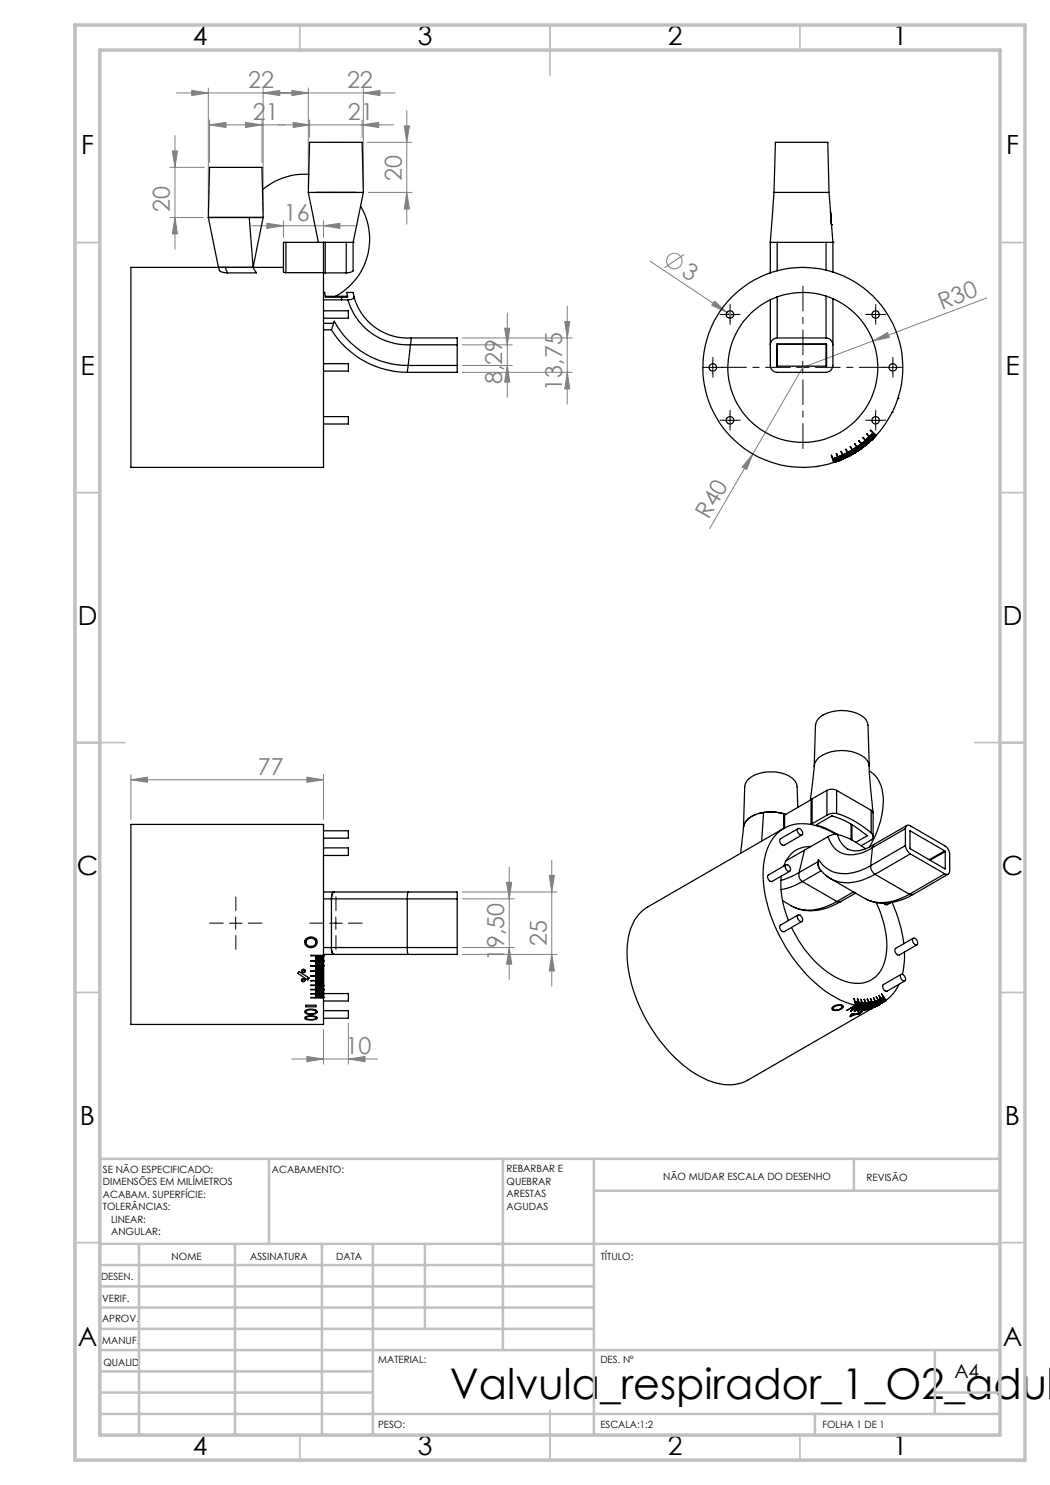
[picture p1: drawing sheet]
<svg xmlns="http://www.w3.org/2000/svg" width="210mm" height="297mm" viewBox="0 0 210 297" stroke-linecap="round" stroke-linejoin="round" font-family="sans-serif">
<g fill="none" stroke="#808080" stroke-width=".2">
<path d="M35.3 18.6h43.7M38.3 18.1l3.4 .5-3.4 .5zM41.7 17.6v24.9M52.6 18.6l3.4-.5v1zM52.6 17.6v24.9M58.4 18.1l3.3 .5-3.3 .5zM61.7 17.6v19.9M72.7 18.6l3.3-.5v1zM72.7 17.6v19.9M34 33.5h6.9M34.5 30.2h1l-.5 3.3zM35 27.1v22.7"/>
<path d="M41.9 25l3.3-.5v1zM41.9 24v8.5M49.1 24.5l3.3 .5-3.3 .5zM52.4 24v8.5M58.6 24.5l3.3 .5-3.3 .5zM61.9 24v3.5M72.4 25l3.3-.5v1zM72.4 24v3.5M73.4 28.5h9M73.7 38.5h8.7M78.8 25h-36.9M80.9 25.2h1l-.5 3.3z"/>
<path d="M81.4 38.5l.5 3.3h-1zM81.4 22.1v22.7M34 43.5h6.6M35 43.5l.5 3.3h-1zM50.3 45.2h20.7M53.4 44.7l3.3 .5-3.3 .5zM56.7 44.2v3.3M64.7 45.2l3.3-.5v1zM64.7 44.2v3.3M130 52.2l15.4 10.3M136.8 50.9l-3.9 2.6M197.4 59.6l-36.9 13.9-9.9 17.3"/>
<path d="M92.5 74.5h21.9M92.5 67.6h21.9M92.5 69h9.9M92.5 73.1h9.9M100.9 65.6h1.1l-.5 3.4zM101.5 73.1l.5 3.3h-1.1zM101.5 62.6v16.8M113 64.3h.9l-.4 3.3zM113.5 74.5l.4 3.3h-.9zM113.5 61.2v19.6M142.9 60.2l2.5 2.3-3.1-1.4zM145.4 62.5l1.2 .8"/>
<path d="M174.6 68.2l2.9-1.7 .4 1zM150.6 90.8l-1.3 3.1-.9-.5zM150.6 90.8l-8.7 14.9M26.2 156l3.3-.6v1.1zM26.2 154.9v9M26.2 156h38.5M61.4 155.4l3.3 .6-3.3 .5zM64.7 154.9v9M92.5 178.4h18.9M92.5 179.8h10.3M101.3 176.5h1l-.5 3.3zM101.8 173.4v22.5"/>
<path d="M109.9 175.1h1l-.6 3.3zM110.3 172v25.2M92.5 190.9h18.9M92.5 189.5h10.3M101.8 189.5l.5 3.3h-1zM110.3 190.9l.6 3.3h-1zM58.3 211.8h17.2M61.4 211.3l3.3 .5-3.3 .5zM64.7 205.9v6.9M69.7 211.8l3.3-.5v1zM69.7 204.6v8.2"/>
<circle cx="134.9" cy="52.2" r="1.56"/>
</g>
<path d="M158.1 73.5h-13.8M160.6 71v-13.8M160.6 76v13.7M163.1 73.5h13.7" fill="none" stroke="#000" stroke-width=".2" stroke-dasharray="15.2 1.3 1.3 1.3" stroke-dashoffset="10.3"/>
<g fill="none" stroke="#000" stroke-width=".2" stroke-dasharray="15.2 1.3 1.3 1.3">
<path d="M141.3 73.5h-.7M142.6 72.2v-.7M142.6 74.7v.8M143.8 73.5h.8M144.8 62.9h-.8M146 61.6v-.7M146 64.1v.8M147.3 62.9h.7M173.9 62.9h-.8M175.1 61.6v-.7M175.1 64.1v.8M176.4 62.9h.7"/>
<path d="M177.3 73.5h-.7M178.6 72.2v-.7M178.6 74.7v.8M179.8 73.5h.8M144.8 84h-.8M146 82.8v-.8M146 85.3v.7M147.3 84h.7M173.9 84h-.8M175.1 82.8v-.8M175.1 85.3v.7M176.4 84h.7"/>
<path d="M44.7 184.6h-2.8M47.2 182.1v-2.7M47.2 187.1v2.8M49.7 184.6h2.7M64.7 184.6h-2.8M67.2 182.1v-2.7M67.2 187.1v2.8M69.7 184.6h2.7"/>
</g>
<g fill="none" stroke="#000" stroke-width=".2">
<path d="M141.3 73.5h2.5M142.6 72.2v2.5M144.7 62.9h2.5M146 61.7v2.5M159.3 73.5h2.5M160.5 72.2v2.5M173.9 62.9h2.5M175.1 61.7v2.5M177.3 73.5h2.5M178.6 72.2v2.5M144.7 84.1h2.5M146 82.8v2.5"/>
<path d="M173.9 84.1h2.5M175.1 82.8v2.5M45.9 184.6h2.5M47.1 183.4v2.5M65.9 184.6h2.5M67.2 183.4v2.5"/>
</g>
<g fill="none" stroke="#c0c0c0" stroke-width=".35">
<path d="M60 5v5M110 5v10M160 5v5M15 48.5h5M200 48.5h5M15 98.5h5M200 98.5h5M15 148.5h10M195 148.5h10M15 198.5h5M200 198.5h5M15 248.5h5"/>
<path d="M200 248.5h5M60 287v5M110 282v10M160 287v5"/>
</g>
<g fill="none" stroke="#c0c0c0" stroke-width=".5">
<path d="M53.8 231.8v17M100.6 231.8v38.2M118.8 231.8v55.2M118.8 238.2h81.2M170.8 231.8v6.4M200 231.8h-180v55.2M20 248.8h180M20 257.3h98.8M20 253h98.8M27.8 248.8v38.2M47 248.8v38.2M64.4 248.8v38.2"/>
<path d="M74.6 248.8v38.2M85 248.8v17M20 265.8h98.8M20 261.5h98.8M20 278.5h54.6M20 274.3h54.6M20 270h180M187 278.5h13M187 270v12.8M20 282.8h180M163 282.8v4.2"/>
</g>
<path d="M15 5h190v287h-190zM20 10h180v277h-180z" fill="none" stroke="#c0c0c0" stroke-width=".7"/>
<g fill="#808080">
<path d="M142.9 60.2l2.5 2.3-3.1-1.4z"/>
<path d="M174.6 68.2l2.9-1.7 .4 1z"/>
<path d="M150.6 90.8l-1.3 3.1-.9-.5z"/>
<path d="M61.4 155.4l3.3 .6-3.3 .5zM26.2 156l3.3-.6v1.1z"/>
<path d="M58.4 18.1l3.3 .5-3.3 .5zM72.7 18.6l3.3-.5v1zM38.3 18.1l3.4 .5-3.4 .5zM52.6 18.6l3.4-.5v1zM41.9 25l3.3-.5v1zM49.1 24.5l3.3 .5-3.3 .5zM53.4 44.7l3.3 .5-3.3 .5zM64.7 45.2l3.3-.5v1zM61.4 211.3l3.3 .5-3.3 .5zM69.7 211.8l3.3-.5v1z"/>
<path d="M58.6 24.5l3.3 .5-3.3 .5zM72.4 25l3.3-.5v1z"/>
<path d="M113.5 74.5l.4 3.3h-.9zM113 64.3h.9l-.4 3.3zM81.4 38.5l.5 3.3h-1zM80.9 25.2h1l-.5 3.3zM110.3 190.9l.6 3.3h-1zM109.9 175.1h1l-.6 3.3zM101.8 189.5l.5 3.3h-1zM101.3 176.5h1l-.5 3.3z"/>
<path d="M100.9 65.6h1.1l-.5 3.4zM101.5 73.1l.5 3.3h-1.1zM34.5 30.2h1l-.5 3.3zM35 43.5l.5 3.3h-1z"/>
</g>
<g fill="none" stroke="#000" stroke-width=".25">
<path d="M61.7 38.5l2 10M61.7 38.5h11M61.7 38.5l.2-10h10.5l.3 10M61.8 34.9a13.4 13.4 0 0 0-9.3 3M63.2 38.5h8M72.7 38.5l-2.1 10M154.8 38.5l-.7 10M154.8 38.5h11M154.8 38.5l.3-10h10.5l.2 10M165.8 38.5l.3 4M41.7 43.5l2 10M41.7 43.5h8.1"/>
<path d="M41.7 43.5h10.9M41.7 43.5l.2-10h10.5l.2 10M43.7 53.5h.1M43.7 53.5l.4 .8 1.4 .3M43.7 53.5h-17.5v40h38.5v-39M43.7 53.5h1.3M45 53.5l.5 1.1M45 53.5h11.7M49.8 43.5h2.8M49.8 43.5l.8 10M50.6 53.5h.1M50.6 53.5l.7 1.1h-5.8"/>
<path d="M52.6 43.5l-2 10M57.2 48.5h-.5v5.9l.5 .1M57.2 54.5h7.5M57.2 48.5h12.1M57.2 48.5v6M64.7 58.5h.2l.2 .9h4.3M64.7 60h4.9M64.7 48.5v6M64.7 54.5l.4 .1M65.1 54.6h4.2M65.1 59.3h4.3M65.1 48.5v6.1"/>
<path d="M68.3 59.9v.1M68.4 59.4l-.1 .5M69.3 48.5h1.3M69.3 48.5v6.1M69.4 59.3v.1M69.5 59.2l-.1 .1M69.6 60a12.5 12.5 0 0 0 12.5 9M70.6 48.5h.1M70.6 48.5v5.6l-.3 .3-1 .2M70.8 59.4l-.2-.9h-1.2l.1 .9h-.1M70.8 59.4a1 1 0 0 1-1.2 .6M70.8 59.4a11.1 11.1 0 0 0 11.5 8.2"/>
<path d="M72.1 41.2a13 13 0 0 1-5.3 18.2M154.1 60v9M154.1 48.5h1.3M154.1 54.6a20 20 0 0 0-12.5 25.2 20 20 0 0 0 25.1 12.7M154.1 48.5v6.1M154.1 48.5h.1M155.4 59.4l-1.3 .6M155.4 54.1l-1.3 .5M155.4 59.4v8.2M155.4 48.5h9.8M155.4 48.5v5.6M160.5 53.5h.1"/>
<path d="M165.2 59.2l1.4 .5M165.2 59.2a15.1 15.1 0 0 0-9.8 .2M165.2 48.5h1.4M165.2 54a20.2 20.2 0 0 0-9.8 .1M165.2 54l1.4 .4M165.2 59.2v8.4M165.2 48.5v5.5M166.1 42.3l.1 1zM166.1 42.8l.5 5.7M166.1 42.8h.1M166.1 42.8l.2 2.2M166.3 45h.1"/>
<path d="M166.6 59.7v9.3M166.6 54.4a20 20 0 0 1 8.7 32.7M166.6 59.7a15 15 0 0 1 6 22.8 15 15 0 0 1-23.6 .5 15 15 0 0 1 5.1-23M166.6 48.5v5.9M166.6 48.5h.1M64.7 72.7h5v1.5h-5M64.7 62.2h5v1.4h-5M64.7 66h1.6M64.7 64.7h2M66.3 66a18 18 0 0 0 15.2 8.5M66.7 64.7l.2-.5a16.6 16.6 0 0 0 14.7 8.9M66.7 64.7l-.4 1.3"/>
<path d="M81.6 73.1l-.1 1.4M81.6 73.1h9.8M82.1 69h9.3M82.1 69l-.5 4.1M82.3 67.6l-.2 1.4M82.3 67.6h9.1v1.4M91.4 73.1v1.4h-9.9M91.4 69v4.1M154.1 69v4.1a1.37 1.37 0 0 0 1.3 1.4h9.8a1.42 1.42 0 0 0 1.4-1.4v-4.1M155.3 68.9h9.9l.1 .1M155.3 69v4.2h.1M155.4 67.6a1.37 1.37 0 0 0-1.3 1.4"/>
<path d="M155.4 68.8l-.1 .2M155.4 68.8v4.4M155.4 67.6h9.8M155.4 73.2h9.8M155.4 68.8h9.8M165.2 67.6a1.43 1.43 0 0 1 1.4 1.4M165.2 68.8l.1 .2M165.2 68.8v4.4M165.3 69v4.2h-.1M179.6 79.7h.1M64.7 83.3h5v1.5h-5M163.3 93.3h.1"/>
<path d="M166.6 91.8h.1M166.6 91.8l.3 .7M166.8 91.7l.2 .7M166.8 91.7h.1M166.8 92.5h.1M166.8 92.5h-.1M166.8 91.7l.3 .7M166.8 91.7h-.1l.2 .7M166.9 92.5h.1M166.9 92.5l-.6-1.5 .4 1.5M166.9 91.6h.1M166.9 91.6l.3 .8"/>
<path d="M166.9 91.6l.2 .8M166.9 92.4v.1M166.9 92.4h.1M167 92.4h.1M167.1 91.6l.2 .7M167.1 91.6h.1M167.1 91.6l.3 .7M167.1 92.4h.1M167.2 91.5h.1M167.2 91.5l.2 .8M167.2 91.5l.3 .7M167.3 92.3l-.1 .1"/>
<path d="M167.3 92.3h.1M167.3 92.3l-.3-.7 .3 .7M167.3 91.5h.1M167.3 91.5l.2 .7M167.3 91.5l.3 .7M167.4 91.5h.1M167.4 92.3h.1M167.4 91.5l.3 .7M167.4 91.5l.2 .7M167.4 91.5l.3 .6M167.5 92.2h.1M167.5 92.2l-.1 .1"/>
<path d="M167.5 91.4l.3 .7M167.5 91.4l-.1 .1M167.6 92.2h-.1M167.6 92.2h.1M167.7 91.4l.2 .7M167.7 91.4l.3 .7M167.7 92.1v.1M167.7 92.1h.1M167.7 91.4l.3 .6M167.8 92.1h.1M167.8 91.3l.3 .7M167.8 91.3l-.1 .1"/>
<path d="M167.9 92.1h-.1M167.9 92.1l-.6-1.4 .5 1.4M167.9 92.1h.1M168 92v.1M168 92h.1M168 91.2h.1M168 91.2l.3 .7M168.1 91.2h.1M168.1 92h.1M168.1 91.2l.3 .7M168.2 91.2h.1M168.2 92h-.1"/>
<path d="M168.2 92h.1M168.2 91.2l.3 .6M168.2 91.2l.3 .7M168.2 92l-.3-.7 .3 .7M168.3 91.9h.1M168.3 91.1h.1M168.3 91.1l.2-.1 .3 .7M168.3 91.1l.3 .7M168.3 91.1l.4 .7M168.4 91.9h.1M168.4 91l.3 .8M168.5 91h.1"/>
<path d="M168.5 91l.3 .7M168.5 91.8h.1M168.5 91.8v.1M168.6 91.8h.1M168.7 90.9h.1M168.7 91.8h-.1M168.7 91.8h.1M168.7 90.9l.3 .7M168.7 90.9l.2 .7M168.8 91.7l-.1 .1M168.8 91.7h.1M168.8 90.9h.1"/>
<path d="M168.9 90.8l.3 .7M168.9 91.6h.1M168.9 91.6l-.1 .1M168.9 91.6l-.6-1.3 .5 1.4M169 91.6h.1M169 91.6h-.1M169 90.8h.1M169 90.8l.3 .7M169 90.8l.4 .6M169.1 91.6h.1M169.1 90.7h.1M169.1 90.7l.3 .7"/>
<path d="M169.1 91.6l-.4-.7 .4 .7M169.2 91.5l-.1 .1M169.2 90.7h.1M169.2 90.7l.3 .7M169.2 91.5h.1M169.2 90.7l.4 .6M169.3 91.5l-.4-.7-.1 .1 .4 .6M169.3 90.7l.3 .6M169.3 91.5h.1M169.3 90.6h.1M169.3 90.6l.4 .7M169.4 91.4h.1"/>
<path d="M169.4 91.4l-.1 .1M169.4 90.6l.3 .7M169.4 90.6h.1M169.4 90.6l.4 .6M169.5 90.6l.3 .6M169.5 91.4h-.1M169.5 91.4h.1M169.6 91.3l-.1 .1M169.6 90.5h.1M169.6 90.5l.3 .7M169.6 91.3h.1M169.6 90.5l.4 .6"/>
<path d="M169.7 90.4h.1l.4 .6M169.7 90.4l.3 .7M169.7 91.3h.1M169.7 90.4l.4 .7M169.8 91.2l-.1 .1M169.8 91.2h.1M169.8 90.4l.3 .6M169.9 90.3h.1M169.9 90.3l.4 .7M169.9 90.3l.3 .7M169.9 91.2h.1M169.9 91.2h-.1"/>
<path d="M169.9 91.2l-.7-1.4-.1 .1 .7 1.3M170 90.3h.1M170 90.3l.4 .6M170 90.3l.3 .6M170 91.1l-.1 .1M170 90.2h.1M170 91.1h.1M170 90.2l.4 .7M170.1 90.2l.3 .7M170.1 91v.1M170.2 91h.1M170.2 91h-.1"/>
<path d="M170.2 90.2l.4 .6M170.2 90.1l.4 .7M170.2 90.1v.1M170.3 91h-.1M170.3 90.1h.1M170.3 90.1l.4 .6M170.3 90.9v.1M170.4 90.9h.1M170.4 90.9h-.1M170.4 90.1l.3 .6M170.4 90h.1M170.4 90l.4 .7"/>
<path d="M170.4 90l-.1 .1M170.5 90.8l-.1 .1M170.5 90.8h.1M170.5 90.8l-.4-.6 .4 .6M170.6 89.9h.1M170.6 90.8h-.1M170.6 89.9l.4 .7M170.6 89.9l.3 .7M170.6 90.8h.1M170.6 89.9l.4 .6zM170.7 90.7l-.1 .1M170.7 90.7h.1"/>
<path d="M170.7 89.8h.1M170.7 89.8l.4 .6M170.7 89.8l.4 .7M170.8 90.7h.1M170.8 90.7h-.1M170.8 89.8l.4 .6M170.8 89.8h.1M170.9 89.7h.1M170.9 89.7l.4 .6M170.9 89.7l.4 .7M170.9 90.6h.1M170.9 90.6l-.1 .1"/>
<path d="M170.9 90.6l-.9-1.2 .8 1.3M171 89.7h.1M171 90.6h-.1M171 89.7l.3 .6M171 89.7l.4 .6M171 90.5v.1M171 90.5h.1M171 89.6l.5 .7M171.1 89.6l.4 .6M171.1 89.6l-.1 .1M171.1 90.5h.1M171.1 89.6h.1"/>
<path d="M171.1 90.4v.1M171.2 89.6l.4 .6M171.2 90.4h-.1M171.2 90.4h.1M171.2 89.5l.4 .7zM171.3 90.4h.1M171.3 89.5h.1M171.3 90.3v.1M171.3 89.5l.4 .6M171.3 90.3h.1M171.4 90.3h.1M171.4 90.3h-.1"/>
<path d="M171.5 89.4h.1M171.5 89.4l.4 .6M171.5 90.2v.1M171.5 90.2h.1M171.6 89.3h.1M171.6 89.3l.4 .6M171.6 89.3l-.1 .1M171.6 90.2h.1M171.6 90.2h-.1M171.7 90.1l-.1 .1M171.7 89.2h.1M171.7 90.1h.1"/>
<path d="M171.7 89.2l.5 .6M171.7 89.2l.4 .6M171.8 89.1h.1M171.8 89.1l.5 .6M171.8 89.1l.4 .6M171.8 90h.1M171.8 90v.1M171.8 90l-.8-1.2 .8 1.3M171.9 89l.4 .6M171.9 89v.1M171.9 90h.1M171.9 89.9v.1"/>
<path d="M171.9 89.9l-.4-.6 .4 .7M172 89.9h-.1M172 88.9l.5 .6M172 88.9v.1M172 89l.5 .6M172 89.8v.1M172 89.8h.1M172 89.8l-.4-.6 .5 .6M172.1 88.9h.1M172.1 88.9l.4 .6M172.1 89.8h.1M172.1 88.9l.5 .6"/>
<path d="M172.2 89.8h-.1M172.2 88.8h.1M172.2 89.7v.1M172.2 88.8l.4 .6M172.3 89.7h-.1M172.3 89.7h.1M172.3 88.7h.1M172.3 89.6h.1M172.3 89.6v.1M172.3 88.7l.5 .6M172.4 88.7l.4 .6M172.4 88.6h.1"/>
<path d="M172.4 89.6h.1M172.4 88.6l.5 .6M172.4 89.6l-.5-.6 .5 .6M172.5 89.6h-.1M172.5 88.6h.1M172.5 89.5v.1M172.5 88.6l.4 .6M172.5 88.6l.5 .5M172.5 89.5h.1M172.6 89.5h-.1M172.6 89.4v.1M172.6 89.4h.1"/>
<path d="M172.7 89.4h-.1M172.7 88.4h.1M172.7 88.4l.5 .6M172.8 89.3h.1M172.8 89.3l-.1 .1M172.8 89.3l-1-1.1 .9 1.2M172.8 88.3l.5 .6M172.8 88.3v.1M172.8 88.4l.4 .5M172.9 89.2l-.1 .1M172.9 89.2h.1M172.9 88.3l.5 .5"/>
<path d="M172.9 88.2l.5 .6M173 89.1h.1M173 89.1l-.1 .1M173 88.2l.5 .6M173 88.2l-.1 .1 .5 .6M173.1 89.1h-.1M173.1 89.1l-.5-.6 .4 .6M173.1 89.1h.1M173.1 89v.1M173.1 89l-.5-.5 .5 .6M173.2 88h.1M173.2 89h-.1"/>
<path d="M173.2 88l.5 .6M173.2 88h-.1M173.2 89h.1M173.2 88.9v.1M173.3 88.9h-.1M173.3 87.9h.1M173.3 87.9l.2-.2 .5 .6M173.3 87.9l.5 .6M173.4 88.9h-.1M173.4 87.9l.4 .5M173.4 87.8h.1M173.4 88.8v.1"/>
<path d="M173.4 87.8l.5 .6M173.4 88.8h.1M173.5 87.8h.1M173.5 88.8h-.1M173.5 87.8l.5 .5M173.5 88.7v.1M173.5 88.7h.1M173.5 88.7l-.5-.6 .5 .6M173.5 87.7h.1M173.6 88.7h.1M173.6 87.7l.5 .5M173.6 87.6l.5 .6"/>
<path d="M173.6 87.6v.1M173.6 88.6h.1M173.6 88.6v.1M173.6 88.6l-1-1.1 1 1.2M173.7 88.6h-.1M173.7 88.5v.1M173.8 87.5h.1M173.8 88.5h-.1M173.8 87.5l.5 .5M173.8 88.5l-.6-.6 .5 .6M173.8 88.5h.1M173.8 87.4h.1"/>
<path d="M173.8 88.4v.1M173.8 87.4l-.1 .1 .6 .5M173.8 87.4l.6 .5M173.9 88.4h-.1M173.9 88.4h.1M174 88.3l-.1 .1M174 88.3h.1M174 87.2h.1M174 87.2l.6 .6M174.1 87.2l.5 .5M174.1 88.2h.1M174.1 87.1l.6 .6"/>
<path d="M174.1 87.1v.1M174.2 88.1l-.1 .1M174.2 87h.1M174.2 88.1h.1M174.2 87l.6 .6M174.2 88.1l-.5-.5 .5 .5M174.3 88l-.1 .1M174.3 87l.5 .5M174.3 87h.1M174.3 88h.1M174.3 86.9l.6 .6M174.4 86.9h.1"/>
<path d="M174.4 87.9h.1M174.4 87.9l-.1 .1M174.4 86.9l.5 .5M174.4 86.8h.1M174.4 87.9l-1-1.1 1 1.1M174.4 86.8l.6 .5M174.5 87.8l-.1 .1M174.5 86.8l.5 .5M174.5 86.7h.1M174.5 87.8h.1M174.5 86.7l.5 .6M174.5 87.8l-.5-.5 .5 .5"/>
<path d="M174.6 87.8h-.1M174.6 86.7l.5 .5M174.6 86.7h.1M174.6 87.7v.1M174.6 87.7h.1M174.6 86.6l.6 .6M174.6 86.6l-.4 .4M174.7 87.7h-.1M174.7 87.6v.1M174.7 87.6h.1M174.7 87.6l-.5-.5 .5 .5M174.8 87.6h-.1"/>
<path d="M174.8 87.5v.1M174.8 87.5h.1M174.9 87.5h-.1M174.9 87.4v.1M174.9 87.4h.1M175 87.3l-.1 .1M175 87.3h.1M175.1 87.2l-.1 .1M175.1 87.2h.1M175.2 87.2h-.1M175.2 87.1v.1M175.3 87.1h-.1"/>
<path d="M175.3 87.1l-1.2-1 1.1 1M178.4 82.4h.1M162.2 159.9v5M162.2 159.9l-5.3 3.1M162.4 159.8v4.9M162.4 159.8l-.2 .1M162.8 153.2l.3-8.1a2.89 2.89 0 0 1 2.3-2.5 8 8 0 0 1 7.3 .8l.5 .6 .4 1.1 .2 8.1a3.1 3.1 0 0 0-2.4-2.5 8.3 8.3 0 0 0-7.6 .8 4.1 4.1 0 0 0-1.1 2.9l-.6 5.6M165.4 158.1a2.03 2.03 0 0 1 1.9 0M165.4 158.1v5M165.4 158.1l-3 1.7M167.3 158.1v4.6M167.3 158.1l6.9 4"/>
<path d="M173.8 153.3l.2 2.6 .6 6.7-.4-.5M173.9 154.2a6.1 6.1 0 0 1 2.7 5.1 18 18 0 0 1-2.7 10.1M64.7 169.6h5v1.5h-5M64.7 166.2h5v1.4h-5M64.7 178.4h2.2M64.7 179.8h1.6M66.3 179.8h15.2M66.3 179.8v9.7M66.7 178.4a1.54 1.54 0 0 0-.4 1.4M66.9 178.4h14.7M66.9 178.4a1.24 1.24 0 0 0-.6 1.4M81.5 179.8h9.9"/>
<path d="M81.5 179.8v9.7M81.6 178.4l-.1 1.4M81.6 178.4h9.8v1.4M91.4 179.8v9.7M148.7 165.5l-.6 5.2M151.2 162.9a3.4 3.4 0 0 0-2.5 2.6M152.7 162.5l2.2-.1 2.2 .5a9.1 9.1 0 0 0-5.3-.2M152.7 162.5a4.7 4.7 0 0 0-4 2.6v.3M152.7 162.5l-.4 5.7M156.2 175.2a18.8 18.8 0 0 0 1.5 8.9M156.9 163l-.2 .2 .1 2.5-27.3 15.7a9 9 0 0 0-4 7.5 29.1 29.1 0 0 0 6.5 19.3 22.6 22.6 0 0 0 11.2 8.4 8.3 8.3 0 0 0 6.3-.6l26.2-15.1M156.9 163v2.6"/>
<path d="M157.1 173a.79 .79 0 0 1 .8 .4 .79 .79 0 0 1 0 .9 .95 .95 0 0 1-.8-1.3zM157.2 173l-3.5 2a.83 .83 0 0 0 .7 1.3l3.5-2M159.6 165.8a.79 .79 0 0 1 .8 .3 .79 .79 0 0 1-.1 .9 .95 .95 0 0 1-.7-1.2zM159.6 161.5l-.2-4.2a3.6 3.6 0 0 0-3.2-2.7 7 7 0 0 0-6.9 1.6l-.4 1.1-.2 8.2M159.6 165.7l-3.5 2a.85 .85 0 0 0 .7 1.3l3.6-2M159.8 174.5a1.73 1.73 0 0 0 .7 1.8M159.8 174.5l-1.5 .8-2.1 .8M160.5 176.3l-2.4 1.1-1.9 .5M160.5 176.3l6.9 4M160.9 170l-3.7 2.2M160.9 170l-1.1 4.5M162.2 169.3a5.4 5.4 0 0 0-5.5 3.9"/>
<path d="M162.2 169.3l-1.3 .7M162.2 164.9a7.6 7.6 0 0 0-9.2 6.3 23.4 23.4 0 0 0 2.5 15.1 29.7 29.7 0 0 0 12.4 13.6l3.2 1.1M162.2 164.9l2.6 .8 2.2 1.1M162.4 164.7l-.2 .2M163.3 165l3-1.8a14.1 14.1 0 0 1 6.2 3.2l.9 .7M163.3 165h.1M163.3 165l1.7 .6 2.5 1.3M163.6 172.3v.8l.4 .8M163.6 172.3l-3.8 2.2M163.7 171.9a6.1 6.1 0 0 0 7.3 2.5l1.5-.5 1.6-.8M163.7 171.9a2.47 2.47 0 0 0 .3 2M163.7 171.9l-.1 .4"/>
<path d="M164 173.8l.8 .9 1.3 1M164.2 174.2l-3.7 2.1M165.2 175.1l.9 .6M165.4 163.1l-3 1.6M165.6 167.3a4.7 4.7 0 0 0 6.1 3.4l1.4-.4 1.4-.8M165.6 167.3l-3.4 2M166.1 175.7l6.9 4a8 8 0 0 0 7.3-.1l1.6-.7M167.3 162.7a2.64 2.64 0 0 0-1.9 .4M167.3 162.7a18.4 18.4 0 0 1 6.9 3.9M167.5 166.9a3.8 3.8 0 0 0 4.5 3.2l1.3-.4 1.5-.8M167.5 166.9h-.8l-1.1 .4M167.5 166.9l.8 .2a18.6 18.6 0 0 1 4.8 2.7"/>
<path d="M170.2 164.8v3.1M170.4 165v3M170.7 178.4l-3.3 1.9M171.1 178.6l-2.9 1.7h-.8M173.4 167.1v.1M173.4 167.2l-2.2 1.2M174.1 173.1a1.94 1.94 0 0 0 .9 1.8M174.2 166.6a.87 .87 0 0 1 0 1.4l-2 1.2M174.2 162.1v4.5M174.5 169.5l-.4 3.6M174.6 162.6v4.8M174.8 168.9l-.2 .2-.1 .4"/>
<path d="M175 174.9a9.8 9.8 0 0 1-8.1 1.2l-.8-.4M175 174.9l6.9 4M181.1 169.1v.3a2.32 2.32 0 0 0 1 1.4M181.1 165.7l.1-.3a.56 .56 0 0 1 .9-.2l6.8 4a2.04 2.04 0 0 1 1 1.6v3.8a.56 .56 0 0 1-1 .2M181.1 169.1l-7 4M181.1 165.7v3.4M181.1 165.7l-6.6 3.8M181.4 165.1l-6.6 3.8M182 166.2v3.6l6.9 3.9M182.1 166.2h-.1M182.1 170.8l-7.1 4.1M182.1 170.8l6.8 4"/>
<path d="M182.1 166.2l6.8 4M182.6 178.9a9.8 9.8 0 0 1-9.3 .9M188.9 170.2l.2 .1M188.9 174.8l-7 4.1M188.9 170.2l-3.1 1.7M189.1 173.7h-.2M189.1 170.3v3.4M189.1 170.3l-3.1 1.7M189.7 174.8l-7.1 4.1h-.7M59.8 194.3l2 1.3-.3 .4-.6-.5-1.4-.8zM60.4 195.8v.2M60.5 194v.2"/>
<path d="M60.9 195.8v.2M61 194v.2M61 188.1l.2 .1M61.2 187.9a1.2 1.2 0 0 1 1.5-.4 1.2 1.2 0 0 1 .6 1.4 1.19 1.19 0 0 1-1.6 .6 1.19 1.19 0 0 1-.5-1.6zM61.2 187.8v.7M61.5 187.9a1 1 0 0 1 1.1-.2 1 1 0 0 1 .5 1 .99 .99 0 0 1-1.1 .6 .99 .99 0 0 1-.8-1.1zM61.5 195.4v.6M63.2 191.2h.1M63.2 191.3h1.5M63.2 191.4h.1M63.2 191.5h.1M63.2 191.7h1.5"/>
<path d="M63.2 192.2l1.5 .1M63.2 192.3v.1M63.2 192.4v.1M63.2 192.6h1.5M63.2 193.1h.1M63.2 193.3h.1M63.2 193.3h1.5l-1.5 .1h1.5M63.2 193.6v.1M63.2 193.8v.1M63.2 193.9l1.5 .1h-1.5l1.5 .1h-1.5M63.2 194.3h1.5M63.2 194.4h.1"/>
<path d="M63.2 194.6l1.5 .1M63.2 194.7v.1M63.2 195.1h.1M63.2 195.4v.1M63.2 195.7h.1M63.2 195.8h.1M63.2 196v.1M63.2 196.2l1.5 .1M63.2 196.3h.1M63.2 196.5v.1M63.2 196.6v.1M63.2 196.8h.1"/>
<path d="M63.2 196.9h.1M63.2 197.1l1.5 .1h-1.5M63.2 197.3h1.5l-1.5 .1h1.5M63.2 197.5l1.5 .1M63.2 197.6h.1M63.2 197.8v.1M63.2 198h.1M63.2 198.1v.1M63.2 198.2l1.5 .1h-1.5M63.2 198.4h1.5M63.2 198.4v.1M63.2 198.6h1.5l-1.5 .1"/>
<path d="M63.2 198.8l1.5 .1h-1.5M63.2 199h1.5M63.2 199v.1M63.2 199.2h1.5l-1.5 .1M63.2 199.3l1.5 .1M63.2 199.4h.1M63.2 187.8v.7M63.2 191.2h1.5M63.2 191.4h1.5M63.2 191.5h1.5M63.2 191.6h1.5M63.2 192.3h1.5"/>
<path d="M63.2 192.4h1.5M63.2 193h1.5M63.2 193.6h1.5M63.2 193.8h1.5M63.2 193.9h1.5M63.2 194.4h1.5M63.2 194.6h1.5M63.2 194.7h1.5M63.2 195.1h1.5M63.2 195.4h1.5M63.2 195.7h1.5M63.2 195.8h1.5"/>
<path d="M63.2 196h1.5M63.2 196.3h1.5M63.2 196.5h1.5M63.2 196.6h1.5M63.2 196.8h1.5M63.2 196.9h1.5M63.2 197.2h1.5M63.2 197.5h1.5M63.2 197.6h1.5M63.2 198.1h1.5M63.2 198.2h1.5M63.2 198.3h1.5"/>
<path d="M63.2 198.5h1.5M63.2 198.9h1.5M63.2 199.1h1.5M63.2 199.3h1.5M63.2 199.4h1.5M63.3 188.1l-.1 .1M64.7 191.1h-2.5v.1h2.5M64.7 191.5l-1.5 .1M64.7 191.8h-1.5h1.5h-1.5l1.5 .1-1.5 .1h1.5M64.7 192l-1.5 .1M64.7 192.1h-2.5v.1h2.5M64.7 192.5l-1.5 .1"/>
<path d="M64.7 192.7h-1.5l1.5 .1h-1.5l1.5 .1h-1.5h1.5M64.7 193h-1.5M64.7 193.1h-2.5v.1h2.5M64.7 193.5h-1.5h1.5h-1.5l1.5 .1M64.7 193.7l-1.5 .1M64.7 194.2h-2.5h2.5M64.7 194.4h-1.5l1.5 .1M64.7 194.6h-1.5M64.7 194.8h-1.5l1.5 .1h-1.5h1.5l-1.5 .1 1.5 .1M64.7 195.1l-2.5 .1h2.5l-1.5 .1h1.5l-1.5 .1h1.5M64.7 195.5h-1.5h1.5M64.7 195.6h-1.5l1.5 .1"/>
<path d="M64.7 195.8l-1.5 .1h1.5h-1.5l1.5 .1M64.7 196.1h-2.5l2.5 .1M64.7 196.3l-1.5 .1h1.5l-1.5 .1h1.5M64.7 196.7h-1.5l1.5 .1M64.7 196.9l-1.5 .1M64.7 197h-2.5l2.5 .1M64.7 197.4l-1.5 .1M64.7 197.6l-1.5 .1h1.5l-1.5 .1h1.5M64.7 197.9h-2.5v.1h2.5M64.7 198l-1.5 .1M64.7 198.5h-1.5M64.7 198.8l-2.5-.1h7.5v1.5h-5"/>
<path d="M64.7 199.1h-1.5M64.7 199.4l-1.5 .1M64.7 199.5h-2.5l2.5 .1M64.7 191.1v-26.2h-38.5v40h38.5v-5.3M64.7 199.5h.1M64.7 199.3h.1M64.7 199.1v.1M64.7 198.9v.1M64.7 198.8h.1M64.7 198.7h.1M64.7 198.5v.1M64.7 198.3v.1"/>
<path d="M64.7 198.2h.1M64.7 198.1h.1M64.7 198h.1M64.7 197.9h.1M64.7 197.5h.1M64.7 197.4h.1M64.7 197.2v.1M64.7 197.1h.1M64.7 196.8v.1M64.7 196.6h.1M64.7 196.2h.1M64.7 195.7v.1"/>
<path d="M64.7 195.5v.1M64.7 194.6h.1M64.7 194.5v.1M64.7 194.3v.1M64.7 194.2v.1M64.7 194.1v.1M64.7 193.9h.1M64.7 193.8h.1M64.7 193.7h.1M64.7 193.4v.1M64.7 193.1h.1M64.7 193v.1"/>
<path d="M64.7 192.9v.1M64.7 192.6v.1M64.7 192.6h.1M64.7 192.4h.1M64.7 192.2h.1M64.7 192.1h.1M64.7 192h.1M64.7 191.7v.1M64.7 191.6v.1M64.7 191.4v.1M64.7 191.3v.1M64.7 191.2v.1"/>
<path d="M64.7 191.2h.1M64.7 191.1v.2M64.7 191.4h.1M64.7 191.5v.2M64.7 191.8v.2M64.7 192v.4M64.7 192.4v.2M64.7 192.7v.2M64.7 193v.4M64.7 193.5v.2M64.7 193.7v.6M64.7 194.4v.1"/>
<path d="M64.7 194.6v.9M64.7 195.6v.1M64.7 195.8v.8M64.7 196.6v.2M64.7 196.9v.5M64.7 197.4v2.2M64.7 189.5h1.6M64.7 190.9h2.2M66.3 189.5h15.2M66.3 189.5v.4a1.07 1.07 0 0 0 .6 1M66.3 189.5a1.54 1.54 0 0 0 .4 1.4M66.9 190.9h14.7"/>
<path d="M81.5 189.5l.1 1.4M81.5 189.5h9.9M91.4 189.5v1.4h-9.8M156.5 180.1l1.8 1.1a7.9 7.9 0 0 0 7.4-.1l1.7-.8M159.6 183.1a.79 .79 0 0 1 .8 .3 .79 .79 0 0 1-.1 .9 .95 .95 0 0 1-.7-1.2zM159.6 183l-3.5 2a.85 .85 0 0 0 .7 1.3l3.6-2M168.2 180.3a10.1 10.1 0 0 1-9 1.3l-.6-.3M170.9 199.7l.2 1.3M170.9 199.7l.3 1.3M170.9 199.7h-.1M171.6 199.8l.3 1.4M171.6 199.8h-.1"/>
<path d="M173.5 199.8l.5 1.4zM174.1 199.7l.6 1.4M175.2 180.5a17.8 17.8 0 0 1 1.8 11.6 5.7 5.7 0 0 1-7.9 4.2 19.8 19.8 0 0 1-10.4-10l-.4-.8M175.7 200l.4 .6M175.7 200h.1M175.8 200h.1M175.8 200l.3 .6M175.8 200l.4 .6M175.9 199.9h.1M175.9 199.9l.3 .7M176 199.9l.3 .7M176 199.9h.1"/>
<path d="M176 199.9l.4 .6M176 199.8h.1M176 199.8l.4 .7M176.1 199.8l.4 .7M176.1 199.8h.1M176.1 199.8l.4 .6M176.2 199.7h.1M176.2 199.7l.4 .7M176.3 199.7l.4 .6M176.3 199.7h.1M176.3 199.7l.4 .7M176.4 199.7h.1"/>
<path d="M176.4 199.6l.4 .7M176.4 199.7l.4 .6M176.5 199.6h.1M176.5 199.6l.3 .7M176.5 199.6l-.1 .1M176.5 199.6l.4 .6M176.6 199.6l.4 .6M176.6 199.5h.1M176.6 199.5l.4 .7M176.6 199.5v.1M176.7 199.5h.1M176.7 199.5l.4 .6"/>
<path d="M178.2 180.5l-.8 .5-.6-.3M178.4 180.5a31.8 31.8 0 0 1 2.4 8.2M179.8 196.9l-1.1 1.8-1.5 1.4M180.2 194.9a.79 .79 0 0 1 .8 .4 .79 .79 0 0 1-.1 .9 .9 .9 0 0 1-.7-1.3zM180.2 194.9l-3.5 2a.88 .88 0 0 0 .7 1.3l3.6-2M180.9 190.4l-.1 2.2-.3 2.3M182.6 187.7a.82 .82 0 0 1 .8 .4 .82 .82 0 0 1-.1 .9 .92 .92 0 0 1-.7-1.3zM182.7 187.6l-3.6 2.1a.88 .88 0 0 0 .8 1.3l3.5-2.1M61 203.4a2.09 2.09 0 0 1 2.4 .2 2.06 2.06 0 0 1-2.5 0zM61 202.2a1.72 1.72 0 0 1 2.4 .2 1.81 1.81 0 0 1-2.4 .1zM61.2 201h2v.4h-2zM61.2 202.1v.3"/>
<path d="M61.2 203.3v.3M61.2 203.5l1.1-.2a.69 .69 0 0 1 .9 .4 1.94 1.94 0 0 1-2-.1zM61.3 202.2l.4-.2a1.21 1.21 0 0 1 1.5 .4 1.48 1.48 0 0 1-2-.1zM63.2 202v.4M63.2 203.3v.3M64.7 202.1h5v1.6h-5M166.5 201.5l.1 .3M166.6 201.3a1.46 1.46 0 0 1 2.1 .1 1.89 1.89 0 0 1-2.2 .6l-.1-.4zM166.7 201.5l.3-.2a1.04 1.04 0 0 1 1.4 .1 1.27 1.27 0 0 1-1.8 .4zM168.3 201l.1 .3M169.4 202v.1M170 203.2l2.4-.8-2.4 .9z"/>
<path d="M170.1 202.2h.1M170.2 202.9l.7-.2-.3 .2zM170.2 201.6v.1M170.2 201.7h.1M170.3 201.7h.1M170.3 202.9l.5-.1zM170.3 202.9h.1M170.4 201.7h.1M170.5 201.7h.1M170.5 201.7v.1M170.6 201.8h.1M170.6 201.7v.1"/>
<path d="M170.7 201.8h.1M170.7 202.7l.1 .1M170.8 201.8h.1M170.9 201.8h.1M170.9 202.2h.1M171 201.8h.1M171.1 200.4h.1M171.1 201.8h.1M171.1 200.4l.1 .7M171.1 201l-1.7 1.1M171.1 200.4l.2 .7M171.2 201.8h.1"/>
<path d="M171.2 200.4l.2 .7M171.2 201h.1M171.2 201l-1 .7M171.2 200.4h.1M171.2 201l-1.8 1.1M171.2 201.1h.1M171.2 200.4l.3 .7M171.2 201.1l-1 .6M171.3 201.8h.1M171.3 200.4h-.2l.2 .7M171.3 200.4h-.1M171.3 201.1h.1"/>
<path d="M171.3 200.4h.1M171.3 201.1l-1.1 .6M171.3 200.4l.2 .7M171.3 200.4l.3 .7M171.4 200.4h.1M171.4 201.1l-1.1 .6M171.4 201.1h.1M171.4 201.9h.1M171.4 200.4l.2 .7M171.4 200.4v.1M171.4 202.9l.8-.3zM171.4 200.4l.3 .8"/>
<path d="M171.4 201.8v.1M171.5 201.1l-1.1 .6M171.5 201.9h.1M171.5 200.5h.2M171.5 200.5l.2 .7M171.5 201.1h.1M171.5 200.5h.1M171.5 201.1l-1 .6M171.5 201.8v.1M171.6 201.1l-1.1 .7M171.6 202.8h.1M171.6 200.5l.2 .7"/>
<path d="M171.6 201.1v.1M171.6 200.5h.1M171.6 202.8l.4-.2zM171.6 202.2v.1M171.6 201.9h.1M171.6 201.2l-1 .6M171.7 201.2h.1M171.7 200.5h.1M171.7 201.9h.1M171.7 200.5l.2 .7M171.7 201.2l-1.1 .6M171.8 201.9h.1"/>
<path d="M171.8 200.5h.1M171.8 201.2l-1.1 .6M171.8 200.5h.2M171.8 200.5l.2 .7M171.9 201.2h.1M171.9 201.2l-1.7 1M171.9 200.5l.2 .7M171.9 201.2l-1.1 .6M171.9 200.5h.1M171.9 201.9h.1M171.9 201.2l-1 .6M171.9 200.5l.3 .7"/>
<path d="M172 201.2h.1M172 200.5h.1M172 201.9h.1M172 200.5l.2 .7M172 200.5l-.1 .1M172 202.6h.1M172 201.2l-1.1 .6M172 200.5l.3 .7M172 200.5v.1M172.1 201.9h.1M172.1 200.6h.1M172.1 200.5v.1"/>
<path d="M172.1 200.6l.3 .6M172.1 201.2h.1M172.1 201.2l-1.1 .6M172.1 200.6l.2 .6M172.2 201.2l-1.1 .6M172.2 201.9h.1M172.2 200.6h.1M172.2 200.6l.2 .6M172.2 201.2h.1M172.2 200.6l.3 .6M172.3 201.2h.1M172.3 200.6h.1"/>
<path d="M172.3 201.2l-1.1 .6M172.3 200.6l.2 .6M172.3 201.9h.1M172.4 200.6h.1M172.4 201.9h.1M172.4 200.6l.2 .6M172.4 201.2l-1.1 .6M172.4 201.2l-1 .7M172.5 201.9h.1M172.5 200.6h.1M172.5 201.2h.1M172.5 200.6l.2 .7"/>
<path d="M172.5 201.2l-1.1 .7M172.5 201.8v.1M172.5 200.6l.3 .7M172.5 201.8l.1 .1M172.6 201.2h.1M172.6 201.9h.1M172.6 201.2l-1.1 .7M172.6 200.6h.5M172.6 200.6l.2 .7M172.6 201.2l-1.7 1M172.6 200.6l.3 .7M172.6 200.6h.1"/>
<path d="M172.6 201.8v.1M172.6 201.2l-.4-1.3 .5 1.4M172.7 201.3h.1M172.7 201.8l-.1 .1M172.7 201.8h.1M172.7 201.3l-1.8 .9M172.7 200.6h-.1M172.7 200.6h.1M172.7 200.6l.3 .7M172.8 201.8h.1M172.8 201.3l-1.2 .6M172.8 200.6h.1"/>
<path d="M172.8 200.6l.2 .7M172.8 200.6l.3 .7M172.9 201.8h.1M172.9 200.6h.1M172.9 201.3l-1.2 .6M172.9 200.6l.2 .7M172.9 202.1h.1M172.9 201.3h.1M172.9 200.6l.3 .7M173 201.3h.1M173 200.6h.1M173 200.6l.2 .7"/>
<path d="M173 202.1h.1M173 201.3l-1.2 .6M173 201.8h.1M173 200.6l.3 .7M173.1 201.3l-1.1 .6M173.1 201.8h.1M173.2 201.3h.1M173.2 201.8h.1M173.2 200.6h-.1M173.2 200.6h.1M173.2 200.6l.3 .7M173.2 201.3l-1.1 .6"/>
<path d="M173.3 200.6h.1M173.3 201.3l-1.1 .6M173.3 201.3h.1M173.3 201.3l-1.7 1M173.3 200.6l.3 .6M173.3 201.8h.1M173.3 201.3l-.5-1.4 .6 1.4M173.4 201.8h.1M173.4 200.6h.1M173.4 200.6l.3 .6M173.4 201.3h.1M173.4 201.3l-1.8 1"/>
<path d="M173.5 200.6h.1M173.5 201.3l-1.2 .6M173.5 200.6l.2 .6M173.5 201.3h.1M173.5 201.7v.1M173.5 200.6h-.4l.3 .7M173.5 200.6l.3 .6M173.5 201.7h.1M173.5 201.3l-1.1 .6M173.6 201.7h.1M173.6 200.5h.1M173.6 201.2l-1.1 .7"/>
<path d="M173.6 200.5l.3 .7M173.6 200.5v.1M173.6 201.2h.1M173.7 201.2l-1.1 .7M173.7 200.5l.2 .7M173.7 200.5h.1M173.7 201.2h.1M173.7 201.7h.1M173.7 201.2l-1 .6M173.7 200.5v.1M173.7 200.5l.3 .7M173.8 201.7h.1"/>
<path d="M173.8 200.5h.1M173.8 201.2l-1.1 .6M173.8 200.5l.3 .7M173.8 201.6v.1M173.8 201.6h.1M173.9 201.2h.1M173.9 201.6h.1M173.9 200.5h.1M173.9 200.5l.3 .7M173.9 201.2l-1.1 .6M173.9 200.5h.2M174 200.5l.3 .7"/>
<path d="M174 200.5h.1M174 200.5h-.1M174 201.6h.1M174 201.2h.1M174 201.2l-1.1 .6M174.1 201.2l-1.8 1M174.1 201.2h.1M174.1 201.6h.1M174.1 200.5h.1M174.1 200.5l.2 .7M174.1 201.2l-1.2 .6M174.1 200.5l.3 .7"/>
<path d="M174.1 200.4v.1M174.1 200.4l.3 .8M174.2 201.6h.1M174.2 200.4h.1M174.2 200.5l.3 .6M174.2 200.4l.2 .8M174.2 201.2h.1M174.2 201.2l-1.1 .6M174.2 201.7h.1M174.2 201.5h.1M174.2 200.4l.4 .7M174.3 201.5l-.1 .1"/>
<path d="M174.3 200.4l.3 .7M174.3 201.2h.1M174.3 200.4h.1M174.3 201.2l-1.1 .6M174.3 201.2l-1 .6M174.4 201.5h-.1M174.4 201.2h.1M174.4 201.2l-1.2 .6M174.4 200.4l.3 .7M174.4 201.5h.1M174.4 201.2l-1 .6M174.5 201.1h.1"/>
<path d="M174.5 200.4h.1M174.5 201.5h.1M174.5 200.4l.3 .7M174.6 201.1h.1M174.6 201.5h.1M174.6 201.1l-1.2 .7M174.6 201.4h.1M174.6 200.4l.2 .6M174.6 200.4h-.1M174.6 200.4l.3 .6M174.6 200.4h.1M174.6 201.1l-1.1 .6"/>
<path d="M174.7 201.1h.1M174.7 200.3l.3 .7M174.7 201.4h-.1M174.7 201.1l-1.1 .6M174.7 200.3v.1M174.7 200.3l-.1 .1M174.7 201.4h.1M174.7 200.3h.1M174.7 201.1l-1.8 1M174.7 200.3l.4 .7M174.8 201.4h-.1M174.8 200.3h.1"/>
<path d="M174.8 201.4h.1M174.8 200.3l-.2 .1M174.8 201.1l-1.1 .6M174.8 201.1h.1M174.8 200.3l.3 .7M174.8 201h.1M174.8 201.3h.1M174.8 200.3l.4 .7M174.9 200.3h.1M174.9 201.3h.1M174.9 201l-1.1 .7M174.9 200.3l.3 .7"/>
<path d="M174.9 200.3l.4 .6-.3-.6M174.9 201l-1.1 .6M175 200.3h.1M175 201.3h.1M175 200.3l.3 .6M175 201h.1M175 201l-1.1 .6M175 201l-1 .6M175.1 201h.1M175.1 201.2v.1M175.1 200.2h.1M175.1 201.2h.1"/>
<path d="M175.1 200.2l.3 .7M175.1 200.2l.4 .7M175.2 200.2l.3 .7M175.2 201.2h.1M175.2 201l-1.1 .6M175.2 201h.1M175.2 200.2h-.1M175.2 200.2h.1M175.2 201l-1.3 .6M175.2 200.2l.4 .7M175.3 201.2h-.1M175.3 200.2h.1"/>
<path d="M175.3 201.2h.1M175.3 200.2l.3 .6M175.3 200.2h-.1M175.3 200.9h.1M175.3 201.1h.1M175.3 200.9l-1.1 .7M175.4 200.1h.1M175.4 201.1h.1M175.4 200.1l.3 .7M175.4 200.9l-1.8 1M175.4 200.9h.1M175.4 200.9l-1.2 .7"/>
<path d="M175.4 200.1l.4 .7M175.4 200.9l-.7-1.3 .6 1.3M175.5 201l-.1 .1M175.5 200.1h.1M175.5 201h.1M175.5 200.1l.3 .7M175.5 200.1l.4 .6M175.6 200.1h.1M175.6 201h.1M175.6 200.1l.3 .6M175.6 200.8l-1.2 .7M175.6 200.8h.1"/>
<path d="M175.6 200.8l-1 .6M175.7 200.8h-.1M175.7 200.9l-.1 .1M175.7 200.9h.1M175.7 200l.3 .7M175.7 200.8h.1M175.8 200.8h.1M175.9 200.7h.1M175.9 200.7l-1.3 .7M175.9 200.7l-1.2 .7M176 200.7l-1.8 1M176 200.7h.1"/>
<path d="M176 200.7l-.7-1.3 .7 1.3M176.1 200.6h.1M176.2 200.6h.1M176.3 200.6h-.1M176.3 200.6l-1.3 .7M176.5 200.5h-.1M176.5 200.4h.1M176.6 200.4h.1M176.6 200.4l-.8-1.3 .7 1.3M176.7 200.4l-1.7 .9M176.7 200.4l-1.4 .8M176.7 200.3l-1.3 .8"/>
<path d="M176.8 200.3l-2 1.1M176.8 200.3h-.1M176.8 200.3h.1M176.9 200.2h.1M176.9 200.2l-.1 .1M177 200.2h.1M177 200.2h-.1M177.1 200.1l-.1 .1M177.1 200.1h.1M177.2 200.1h-.1M177.2 200.1l-.8-1.3 .7 1.3"/>
<circle cx="142.6" cy="73.5" r=".75"/>
<circle cx="146" cy="62.9" r=".75"/>
<circle cx="175.1" cy="62.9" r=".75"/>
<circle cx="178.6" cy="73.5" r=".76"/>
<circle cx="146" cy="84.1" r=".75"/>
<circle cx="175.1" cy="84.1" r=".74"/>
<circle cx="60.7" cy="196.1" r=".34"/>
<circle cx="60.7" cy="196.1" r=".23"/>
<circle cx="60.7" cy="194.2" r=".24"/>
<circle cx="60.7" cy="194.2" r=".35"/>
</g>
<text font-size="8.5" x="90" y="279.7">Valvula_respirador_1_O2_adul</text>
<g font-size="5.3">
<text x="38.5" y="9">4</text>
<text x="83.5" y="9">3</text>
<text x="133.6" y="9">2</text>
<text x="178.6" y="9">1</text>
<text x="16.2" y="30.8">F</text>
<text x="201.2" y="30.8">F</text>
<text x="16.1" y="75">E</text>
<text x="201.1" y="75">E</text>
<text x="15.5" y="125">D</text>
<text x="200.5" y="125">D</text>
<text x="15.4" y="175">C</text>
<text x="200.4" y="175">C</text>
<text x="16" y="225">B</text>
<text x="201" y="225">B</text>
<text x="15.5" y="269.3">A</text>
<text x="200.5" y="269.3">A</text>
<text x="38.5" y="291">4</text>
<text x="83.5" y="291">3</text>
<text x="133.6" y="291">2</text>
<text x="178.6" y="291">1</text>
</g>
<g font-size="4.7" fill="#808080">
<text x="49.7" y="17.6">22</text>
<text x="69.4" y="17.6">22</text>
<text x="50.6" y="23.9">21</text>
<text x="69.6" y="23.9">21</text>
<text x="80.4" y="36.1" transform="rotate(-90 80.4 36.1)">20</text>
<text x="34" y="42.4" transform="rotate(-90 34 42.4)">20</text>
<text x="56.8" y="44.1">16</text>
<text x="136.1" y="55" transform="rotate(34 136.1 55)">3</text>
<text x="188.3" y="61.9" transform="rotate(-21 188.3 61.9)">R30</text>
<text x="100.5" y="76.8" transform="rotate(-90 100.5 76.8)">8,29</text>
<text x="112.5" y="78.1" transform="rotate(-90 112.5 78.1)">13,75</text>
<text x="141.7" y="104.1" transform="rotate(-60 141.7 104.1)">R40</text>
<text x="51.6" y="154.9">77</text>
<text x="109.4" y="189.2" transform="rotate(-90 109.4 189.2)">25</text>
<text x="100.8" y="192.2" transform="rotate(-90 100.8 192.2)">19,50</text>
<text x="69.1" y="210.8">10</text>
</g>
<text font-size="3.9" x="190.9" y="275.5">A4</text>
<g font-size="2">
<text x="20.6" y="234.6">SE NÃO ESPECIFICADO:</text>
<text x="20.6" y="237.1">DIMENSÕES EM MILÍMETROS</text>
<text x="20.6" y="239.6">ACABAM. SUPERFÍCIE:</text>
<text x="54.4" y="234.6">ACABAMENTO:</text>
<text x="101.3" y="234.5">REBARBAR E</text>
<text x="101.3" y="237">QUEBRAR</text>
<text x="101.3" y="239.5">ARESTAS</text>
<text x="132.6" y="236">NÃO MUDAR ESCALA DO DESENHO</text>
<text x="173.3" y="236.2">REVISÃO</text>
<text x="20.6" y="242.1">TOLERÂNCIAS:</text>
<text x="22.2" y="244.6">LINEAR:</text>
<text x="101.3" y="242">AGUDAS</text>
<text x="22.2" y="247.1">ANGULAR:</text>
<text x="34.3" y="252">NOME</text>
<text x="50" y="251.9">ASSINATURA</text>
<text x="67.2" y="251.9">DATA</text>
<text x="120.2" y="251.9">TÍTULO:</text>
<text x="20.2" y="256.1">DESEN.</text>
<text x="20.4" y="260.3">VERIF.</text>
<text x="20.4" y="264.4">APROV.</text>
<text x="20.5" y="268.8">MANUF.</text>
<text x="20.7" y="273.1">QUALID</text>
<text x="75.7" y="272.5">MATERIAL:</text>
<text x="120.1" y="272.5">DES. Nº</text>
<text x="75.6" y="285.5">PESO:</text>
<text x="120.1" y="285.6">ESCALA:1:2</text>
<text x="164.5" y="285.6">FOLHA 1 DE 1</text>
</g>
</svg>
